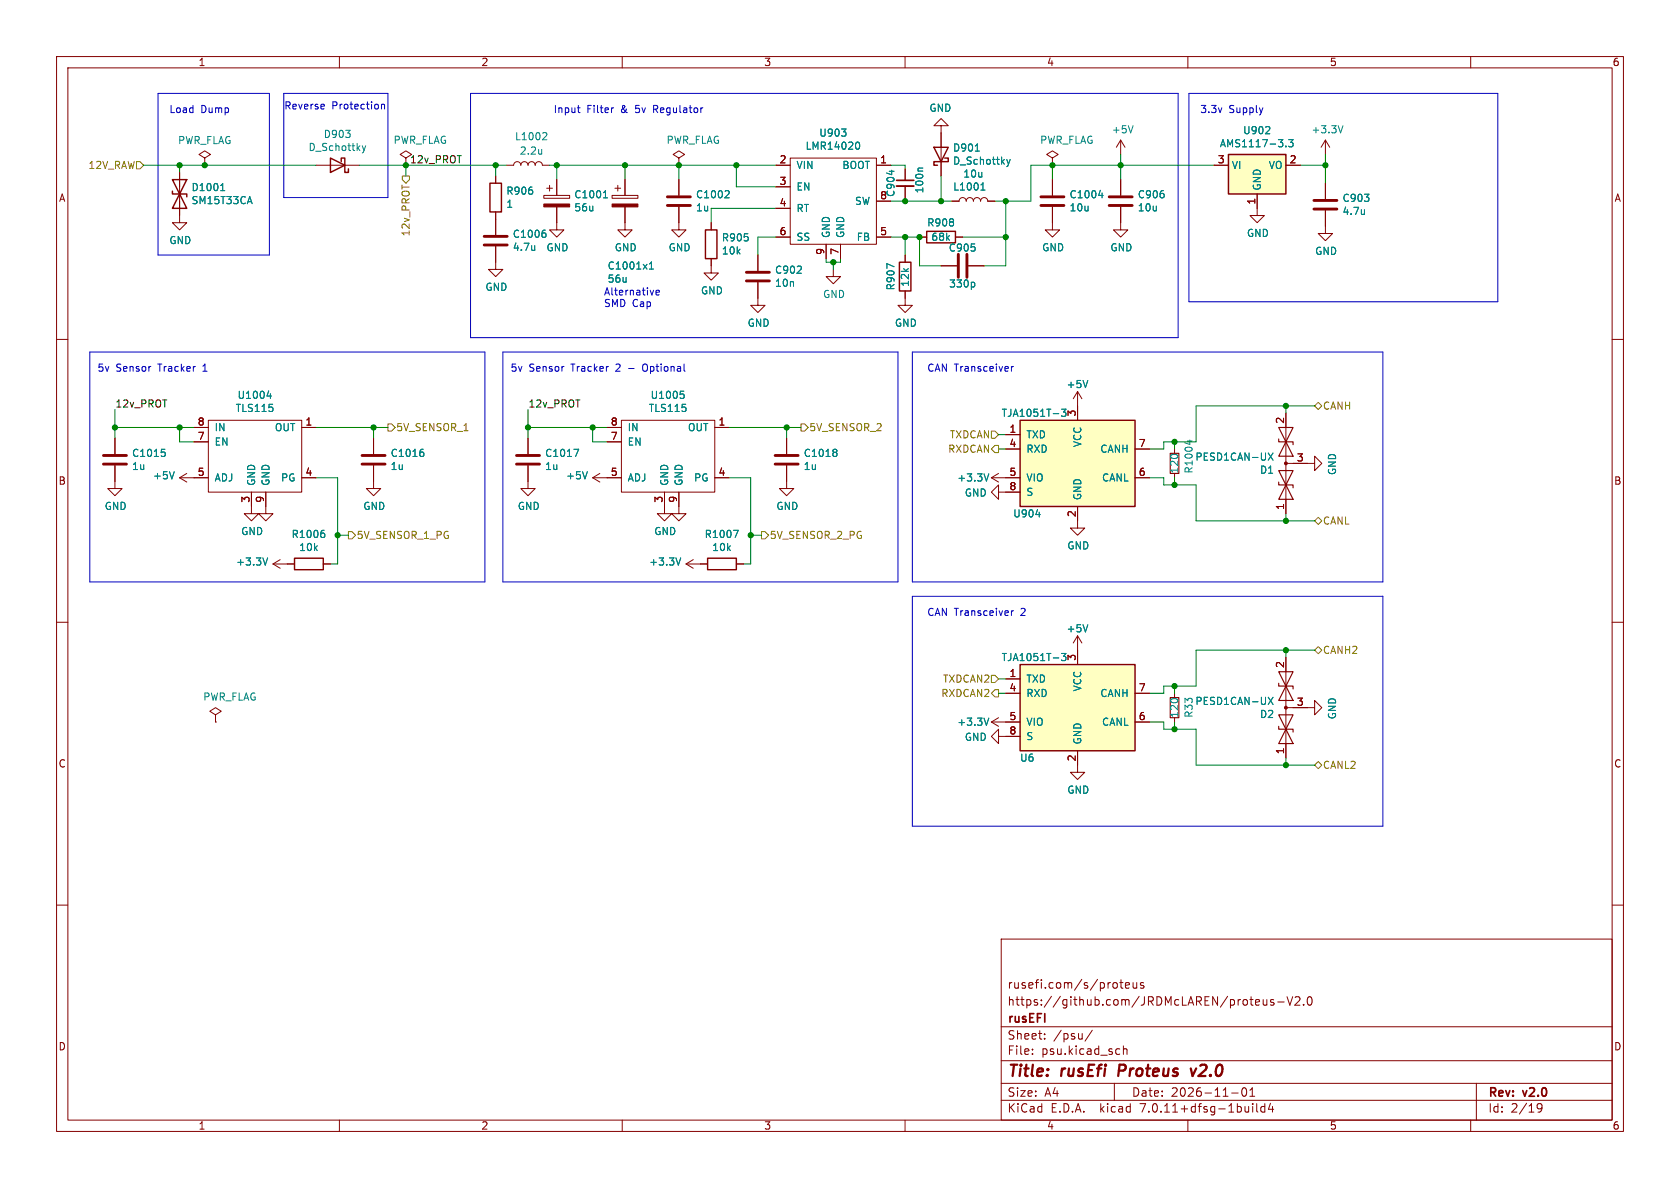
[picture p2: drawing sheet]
<svg xmlns="http://www.w3.org/2000/svg" width="297mm" height="210mm" viewBox="0 0 297 210" stroke-linecap="round" stroke-linejoin="round" font-family="sans-serif">
<g fill="none" stroke="#840000" stroke-width=".18">
<path d="M10 10h277v190h-277zM12 12h273v186h-273zM60 10v2M110 10v2M160 10v2M210 10v2M260 10v2M31.7 30.5v8.9h1.3l-1.3 1.2-1.2-1.2h1.2M36.2 27.9l1-.6-1-.6-1 .6 1 .6v1.3M36.2 29.2h.1M55.9 29.2h7.6M71.8 27.9l1-.6-1-.6-1.1 .6 1.1 .6v1.3"/>
<path d="M71.8 29.2h.1M87.6 31.1v1.3M87.6 37.5v4M89.5 29.2h1.3a.64 .64 0 0 1 .6-.6 .64 .64 0 0 1 .7 .6 .64 .64 0 0 1 .6-.6 .64 .64 0 0 1 .6 .6 .64 .64 0 0 1 .7-.6 .64 .64 0 0 1 .6 .6 .64 .64 0 0 1 .6-.6 .64 .64 0 0 1 .7 .6h1.3M96.1 34.5h4.6v.6h-4.6zM96.6 33.3h1.1M97.2 32.8v1M98.4 36.6v4h1.3l-1.3 1.3-1.2-1.3h1.2M98.4 31.8v2.7M108.2 34.5h4.6v.6h-4.6zM108.7 33.3h1M109.2 32.8v1"/>
<path d="M110.5 36.6v4h1.3l-1.3 1.3-1.3-1.3h1.3M110.5 31.8v2.7M120 27.9l1-.6-1-.6-1 .6 1 .6v1.3M120 29.2h.1M120 36.6v4h1.3l-1.3 1.3-1.3-1.3h1.3M120 31.8v2.7M125.7 39.4v1.2M137.2 29.2h2.5M137.2 33h2.5M137.2 36.8h2.5M139.7 27.9h15.2v15.3h-15.2zM154.9 29.2h2.6"/>
<path d="M154.9 35.6h2.6M160 29.8v2.1M160 32.9v2M166.4 22.2h1.2l-1.2-1.2-1.3 1.2h1.3v8.9M168.3 35.6h1.2a.64 .64 0 0 1 .7-.7 .64 .64 0 0 1 .6 .7 .64 .64 0 0 1 .6-.7 .64 .64 0 0 1 .7 .7 .64 .64 0 0 1 .6-.7 .64 .64 0 0 1 .7 .7 .64 .64 0 0 1 .6-.7 .64 .64 0 0 1 .6 .7h1.3M186.1 27.9l1-.6-1-.6-1.1 .6 1.1 .6v1.3M186.1 29.2h.1M186.1 36.6v4h1.2l-1.2 1.3-1.3-1.3h1.3M186.1 31.8v2.7M198.1 36.6v4h1.3l-1.3 1.3-1.3-1.3h1.3M198.1 24.8l-.7 1.2M198.1 24.8v2.5"/>
<path d="M198.1 31.8v2.7M198.1 24.8l.8 1.2M214.6 29.2h2.6M222.2 34.3v3.8h1.3l-1.3 1.3-1.2-1.3h1.2M227.3 29.2h2.6M234.3 37.2v4.1h1.3l-1.3 1.2-1.3-1.2h1.3M234.3 24.8v2.5M234.3 32.4v2.8M234.3 24.8l-.7 1.2M234.3 24.8l.8 1.2M10 60h2M87.6 43.6v4h1.3l-1.3 1.3-1.2-1.3h1.2"/>
<path d="M125.7 45.7v2.6h1.3l-1.3 1.2-1.2-1.2h1.2M134 49.9v4.1h1.3l-1.3 1.2-1.3-1.2h1.3M134 45.1v2.8M137.2 41.9h2.5M146 43.2v2.5M147.3 47.6v1.3h1.3l-1.3 1.3-1.3-1.3h1.3M148.6 43.2v2.5M154.9 41.9h2.6M160 51.4v2.6h1.3l-1.3 1.2-1.3-1.2h1.3M160 45.1v1.3M162.6 41.9h1.2M166.4 47h2.8"/>
<path d="M168.9 41.9h1.3M171.2 47h2.8M285 60h2M20.3 77.5v2.8M34.3 75.6h2.5M34.3 78.1h2.5M36.8 74.3h16.5v12.7h-16.5zM53.3 75.6h2.6M66 77.5v2.8M93.3 77.5v2.8M107.3 75.6h2.6M107.3 78.1h2.6"/>
<path d="M109.9 74.3h16.5v12.7h-16.5zM126.4 75.6h2.5M139.1 77.5v2.8M177.8 76.8h2.5M177.8 79.4h2.5M190.5 69.2v5.1M190.5 69.2l-.8 1.3M190.5 69.2l.8 1.3M200.7 79.4h2.5M207.6 79.4v.7M227.3 73v17.8M20.3 82.3v4.1h1.3l-1.3 1.2-1.3-1.2h1.3"/>
<path d="M31.7 84.5h5.1M31.7 84.5l1.3 .7M33 83.7l-1.3 .8M44.4 87v3.8h1.3l-1.3 1.3-1.2-1.3h1.2M47 87v3.8h1.3l-1.3 1.3-1.3-1.3h1.3M48.3 99.7h3.8M48.3 99.7l1.2 .8M49.5 98.9l-1.2 .8M53.3 84.5h2.6M57.1 99.7h1.3M66 82.3v4.1h1.3l-1.3 1.2-1.2-1.2h1.2M93.3 82.3v4.1h1.3l-1.3 1.2-1.2-1.2h1.2"/>
<path d="M104.8 84.5l1.2 .7M104.8 84.5h5.1M106 83.7l-1.2 .8M117.5 87v3.8h1.2l-1.2 1.3-1.3-1.3h1.3M120 87v3.8h1.3l-1.3 1.3-1.3-1.3h1.3M121.3 99.7l1.3 .8M121.3 99.7h3.8M122.6 98.9l-1.3 .8M126.4 84.5h2.5M130.2 99.7h1.2M139.1 82.3v4.1h1.2l-1.2 1.2-1.3-1.2h1.3M175.3 84.5h5"/>
<path d="M175.3 84.5l1.2 .7M176.5 87v-1.3l-1.2 1.3 1.2 1.3v-1.3h3.8M176.5 83.7l-1.2 .8M190.5 89.5v3.8h1.3l-1.3 1.3-1.3-1.3h1.3M200.7 84.5h2.5M207.6 83.7v.8M227.3 81.9h5.1v1.3l1.3-1.3-1.3-1.3v1.3M10 110h2M190.5 112.4l-.8 1.3M190.5 112.4v5.1M190.5 112.4l.8 1.3M227.3 116.2v17.8"/>
<path d="M285 110h2M38.1 126.4l1-.7-1-.6-1 .6 1 .7v1.2M38.1 127.6h.1M175.3 127.6h5M175.3 127.6l1.2 .8M176.5 130.2v-1.3l-1.2 1.3 1.2 1.2v-1.2h3.8M176.5 126.9l-1.2 .7M177.8 120h2.5M177.8 122.6h2.5M190.5 132.7v3.8h1.3l-1.3 1.3-1.3-1.3h1.3M200.7 122.6h2.5M200.7 127.6h2.5"/>
<path d="M207.6 122.6v.7M207.6 126.9v.7M227.3 125.1h5.1v1.3l1.3-1.3-1.3-1.3v1.3M10 160h2M285 160h2M177 166h108v32h-108zM197.5 173.8v.8M198 173.7h.5M198.2 173.2v1.3l.3 .2M199 174.2l.7-.1-.1-.3-.4-.1-.2 .2v.7h.6M200.3 173.7l.1 .9 .3 .1 .3-.1M201 173.7v1"/>
<path d="M202.2 173.8l-.4-.1-.2 .2 .1 .2 .5 .2v.3h-.6M222 177.6h.6M222 176.8l.5-.1 .2 .4-.7 .1M223.3 176.7l.1 .9 .3 .1 .3-.1M224 176.7v1M225.2 176.8l-.4-.1-.2 .2 .1 .2 .5 .2v.3h-.6M225.9 177.1h1.1M227.5 176.2l.5 1.5 .5-1.5M229 176.3l.5-.1 .2 .1 .1 .3-.9 1.1h.9M230.5 177.6v.1M231.2 176.3l.3-.1a.81 .81 0 0 1 .5 .6 .81 .81 0 0 1-.3 .8l-.1 .1a.81 .81 0 0 1-.4-1.4zM60 198v2"/>
<path d="M110 198v2M160 198v2M177 194.5h108M177 191.5h108M177 187.5h108M177 181.5h108M182.5 186.3v.1M182.5 185.5v.1M184.7 183.6v.1M184.7 182.8v.1M193.1 182.1l-1.3 2M197 191.5v3"/>
<path d="M197.8 185.4l.2 .1M198 186.3l-.2 .1M198.6 184.9v1.5M198.6 185.5l.2-.1 .4 .1v.9M210 198v2M217.7 193.2h1.2M219.7 192.4l.2-.1a.81 .81 0 0 1 .6 .6 .81 .81 0 0 1-.3 .8l-.2 .1a.81 .81 0 0 1-.3-1.4zM221 193.8h.8M221 192.7l.4-.4v1.5M221.5 195.1v.1M221.5 195.6v1M222.2 195.1v1.3l.2 .2"/>
<path d="M223.6 195.7l-.4-.1-.3 .3v.4l.1 .2h.6M223.6 195.1v1.5M224.6 195l-.4 1.1h1M225 195.6v1M260 198v2M261 191.5v6.5M271.7 195.4l.3-.3 .5 .1a.99 .99 0 0 1-.3 1.4h-.3M271.7 195.7l.3 .3h.5l.1-.3"/>
</g>
<path d="M197.9 188.2l-.2 2M210.5 188.9l.3 1.3 .7-1.3" fill="none" stroke="#840000" stroke-width=".4"/>
<g fill="none" stroke="#008484" stroke-width=".18">
<path d="M39 33.7h.7M39.1 32.7l.3-.3v1.3M44.1 34.7l.5 1.3M64 25.8l.3 .8M64.3 26.6l-.3 .4M64.6 25.8l-.3 .8M95.8 26.4v.8M95.8 27.1l-.1 .1M96.1 23.4l.5 .1 .1 .3-.8 .9h.8M106.7 35h.7M106.8 34l.2-.3v1.3M128.7 33.7l.2 .2v.3l-.8 .8h.8"/>
<path d="M148.8 22.8h.8l-.5 .5M149.5 23.4v.6M151.4 25.2l.2-.1a.68 .68 0 0 1 .4 .7 .68 .68 0 0 1-.4 .6l-.2-.1M157.6 30.1v.8M163.1 29.7h-.6l-.2 .2M172.4 26.7h.7M173.4 33.6h.7M173.5 32.6l.3-.3v1.3M178 28.2l.3 .8M178.3 29l-.3 .5M178.6 28.2l-.3 .8M194.2 34.5h.8"/>
<path d="M194.8 34.1v.9M200.3 22.2l-.4 1.3M223.7 23.6h.8M224.4 22.5v.4M227.3 25.8v.2M227.8 24.7h.8l-.4 .5 .3 .1v.5l-.1 .2-.6-.2M237.4 22.2l-.4 1.3M241.2 37.1v.8M241.2 37.8v.1M94.5 43.4v.9M94.5 44.1v.1M96.2 40.7h.2"/>
<path d="M96.3 41.2l.2 .2v.3l-.2 .3M114.8 47.6h.7M114.8 46.7l.4-.4v1.3M158.1 47.2l-1.3-.6v.9M172.1 49.9l.2 .2v.4l-.2 .2M28.6 79.4h.6M29 79.9l.2 .2v.3l-.2 .3M47.2 70h.8M47.8 69.6v.8M74.6 79.4h.2M74.7 79.9l.2 .2v.3l-.2 .3M101.5 79.4h.8l-.5 1.3"/>
<path d="M120.3 69.2h.6M120.4 69.6h.3l.3 .3-.2 .5h-.4M147.7 79.4l.3 .3-.3 .3 .3 .2v.2l-.3 .3M187.7 72.3h.7l-.4 .5 .3 .1 .1 .2M188.4 73.4l-.2 .2-.5-.1M192.3 67.3l-.4 1.2M209.9 78h.9M210.3 77.8v.8M30.8 83.4l-.4 1.3M47.3 98.6l-.4 1.3M57.1 93.7h.2M57.2 94.2l.2 .3v.3l-.2 .2"/>
<path d="M103.8 83.4l-.4 1.3M120.3 98.6l-.4 1.3M129.7 93.7h.8l-.5 1.3M174.8 83.8l-.4 1.2M183.1 91h.8M224.2 80.1l.9 1.3M225.1 80.1l-.9 1.3M187.7 115.5h.7l-.4 .5 .3 .1 .1 .1M188.4 116.5l-.2 .3-.5-.1M192.3 110.4l-.4 1.3M174.8 126.9l-.4 1.3M224.2 123.3l.9 1.2"/>
<path d="M225.1 123.3l-.9 1.2"/>
</g>
<g fill="none" stroke="#840000" stroke-width=".51">
<path d="M118 36.3h4M118 34.8h4M184 36.3h4.1M184 34.8h4.1M196.1 36.3h4.1M196.1 34.8h4.1M232.3 37h4M232.3 35.4h4M85.6 43.3h4.1M85.6 41.8h4.1M132 49.7h4M132 48.1h4"/>
<path d="M169.4 45v4M170.9 45v4M18.3 82h4.1M18.3 80.5h4.1M64 82h4.1M64 80.5h4.1M91.3 82h4.1M91.3 80.5h4.1M137 82h4.1M137 80.5h4.1"/>
</g>
<path d="M226.1 77.6v.5h2.5v.5M226.1 75.6l2.5 5h-2.5l2.5-5zM206.9 80.1h1.5v3.6h-1.5zM226.1 85.2v.5h2.5v.5M226.1 83.2h2.5l-2.5 5.1h2.5zM226.1 118.7l2.5 5.1h-2.5l2.5-5.1zM206.9 123.3h1.5v3.6h-1.5zM226.1 128.4v.5h2.5v.5M226.1 120.8v.5h2.5v.5M226.1 126.4h2.5l-2.5 5h2.5z" fill="none" stroke="#840000" stroke-width=".2"/>
<g fill="none" stroke="#840000" stroke-width=".25">
<path d="M30.5 33.8v.5h2.5v.5M30.5 31.8l2.5 5h-2.5l2.5-5zM58.4 27.9l2.6 1.3-2.6 1.3zM60.3 28.6v-.7h.7v2.6h.6v-.7M86.6 32.4h2v5.1h-2zM165.1 26h2.5l-1.2 2.6zM167 27.9h.6v.7h-2.5v.6h.6M217.2 27.3h10.1v7h-10.1zM124.7 40.6h2v5.1h-2zM159 46.4h2v5h-2zM163.8 40.9h5.1v2h-5.1zM180.3 74.3h20.4v15.2h-20.4z"/>
<path d="M52.1 98.7h5v2h-5zM125.1 98.7h5.1v2h-5.1zM180.3 117.5h20.4v15.2h-20.4z"/>
</g>
<g fill="#840000" stroke="#840000" stroke-width=".18">
<path d="M108.2 36.1h4.6v.5h-4.6z"/>
<path d="M96.1 36.1h4.6v.5h-4.6z"/>
<circle cx="227.3" cy="81.9" r=".25"/>
<circle cx="227.3" cy="125.1" r=".25"/>
</g>
<g fill="#ffffc2" stroke="#ffffc2" stroke-width=".18">
<path d="M180.3 74.3h20.4v15.2h-20.4z"/>
<path d="M180.3 117.5h20.4v15.2h-20.4z"/>
<path d="M217.2 27.3h10.1v7h-10.1z"/>
</g>
<path d="M158.5 32.9h3" fill="none" stroke="#840000" stroke-width=".33"/>
<path d="M158.5 31.9h3" fill="none" stroke="#840000" stroke-width=".3"/>
<g fill="none" stroke="#848400" stroke-width=".18">
<path d="M24.1 28.6h.7l.6 .6-.6 .6h-.7zM71.1 31.1h1.3v.7l-.6 .6-.7-.6zM68.6 74.9h.6l.6 .7-.6 .6h-.6zM141.6 74.9h.6l.7 .7-.7 .6h-.6zM175.3 76.2h.6l.6 .6-.6 .7h-.6zM175.3 79.4l.6-.7h.6v1.3h-.6zM232.4 71.8l.6-.7 .7 .7-.7 .6zM61.6 94h.6l.7 .6-.7 .7h-.6zM134.6 94h.7l.6 .6-.6 .7h-.7zM232.4 92.1l.6-.7 .7 .7-.7 .6zM175.3 119.4h.6l.6 .6-.6 .7h-.6zM232.4 114.9l.6-.6 .7 .6-.7 .7z"/>
<path d="M175.3 122.6l.6-.7h.6v1.3h-.6zM232.4 135.3l.6-.7 .7 .7-.7 .6z"/>
</g>
<g fill="none" stroke="#0000c2" stroke-width=".18">
<path d="M27.9 16.5h19.7v28.6h-19.7zM50.2 16.5h18.4v18.4h-18.4zM57.3 18.5v.2l-.6 .1M67.4 18.4v.9M67.4 18.5l.2-.1 .3 .1 .1 .8M83.2 16.5h125.1v43.2h-125.1zM102.1 19.1h.4M102.3 19.8l.2 .1M108.5 19.1h-.3M124.1 19.1h.2M210.2 16.5h54.6v36.8h-54.6zM116 51.7l.6-.1-.1-.2-.3-.1-.2 .2v.6h.5"/>
<path d="M15.9 62.2h69.8v40.7h-69.8zM88.9 62.2h69.8v40.7h-69.8zM113.8 64.4a.9 .9 0 0 0 0 1.2M161.3 62.2h83.2v40.7h-83.2zM178.8 64.8v.8M179.2 64.8l-.4 .2M161.3 105.4h83.2v40.7h-83.2zM178.8 108v.8M179.2 108l-.4 .2"/>
</g>
<g fill="none" stroke="#008400" stroke-width=".18">
<path d="M25.4 29.2h30.5M31.7 29.2v1.3M63.5 29.2h26M71.8 29.2v1.9M87.6 29.2v1.9M97.2 29.2h40M98.4 29.2v2.6M110.5 29.2v2.6M120 29.2v2.6M130.2 29.2v3.8h7M137.2 36.8h-11.5v2.6M157.5 29.2h2.5v.6"/>
<path d="M157.5 35.6h10.8M160 34.9v.7M166.4 31.1v4.5M177.8 35.6v11.4h-3.8M186.1 29.2v2.6M198.1 27.3v4.5M214.6 29.2h-32.4v6.4h-6.3M229.9 29.2h4.4M234.3 27.3v5.1M137.2 41.9h-3.2v3.2M146 45.7v.7h2.6v-.7M147.3 46.4v1.2"/>
<path d="M157.5 41.9h5.1v5.1h3.8M160 41.9v3.2M170.2 41.9h7.6M20.3 75.6h14M20.3 72.4v5.1M31.7 75.6v2.5h2.6M55.9 75.6h12.7M66 75.6v1.9M93.3 72.4v5.1M93.3 75.6h14M104.8 75.6v2.5h2.5M128.9 75.6h12.7"/>
<path d="M139.1 75.6v1.9M176.5 76.8h1.3M176.5 79.4h1.3M207.6 78.1v1.3M227.3 71.8v1.2M232.4 71.8h-20.9v6.3h-5.8v1.3h-2.5M55.9 84.5h3.8v15.2h-1.3M59.7 94.6h1.9M128.9 84.5h3.8v15.2h-1.3M132.7 94.6h1.9M203.2 84.5h2.5v1.2h5.8v6.4h20.9M207.6 84.5v1.2"/>
<path d="M227.3 90.8v1.3M227.3 114.9v1.3M232.4 114.9h-20.9v6.4h-5.8v1.3h-2.5M176.5 122.6h1.3M176.5 120h1.3M203.2 127.6h2.5v1.3h5.8v6.4h20.9M207.6 121.3v1.3M207.6 127.6v1.3M227.3 134v1.3"/>
</g>
<g fill="#008400" stroke="#008400" stroke-width=".18">
<circle cx="31.7" cy="75.6" r=".46"/>
<circle cx="66" cy="75.6" r=".46"/>
<circle cx="59.7" cy="94.6" r=".46"/>
<circle cx="20.3" cy="75.6" r=".46"/>
<circle cx="87.6" cy="29.2" r=".46"/>
<circle cx="98.4" cy="29.2" r=".46"/>
<circle cx="110.5" cy="29.2" r=".46"/>
<circle cx="120" cy="29.2" r=".46"/>
<circle cx="93.3" cy="75.6" r=".46"/>
<circle cx="104.8" cy="75.6" r=".46"/>
<circle cx="139.1" cy="75.6" r=".46"/>
<circle cx="132.7" cy="94.6" r=".46"/>
<circle cx="31.7" cy="29.2" r=".46"/>
<circle cx="36.2" cy="29.2" r=".46"/>
<circle cx="71.8" cy="29.2" r=".46"/>
<circle cx="147.3" cy="46.4" r=".46"/>
<circle cx="130.2" cy="29.2" r=".46"/>
<circle cx="166.4" cy="35.6" r=".46"/>
<circle cx="160" cy="35.6" r=".46"/>
<circle cx="177.8" cy="35.6" r=".46"/>
<circle cx="177.8" cy="41.9" r=".46"/>
<circle cx="160" cy="41.9" r=".46"/>
<circle cx="162.6" cy="41.9" r=".46"/>
<circle cx="227.3" cy="135.3" r=".46"/>
<circle cx="227.3" cy="114.9" r=".46"/>
<circle cx="207.6" cy="128.9" r=".46"/>
<circle cx="207.6" cy="121.3" r=".46"/>
<circle cx="207.6" cy="85.7" r=".46"/>
<circle cx="207.6" cy="78.1" r=".46"/>
<circle cx="227.3" cy="71.8" r=".46"/>
<circle cx="227.3" cy="92.1" r=".46"/>
<circle cx="186.1" cy="29.2" r=".46"/>
<circle cx="198.1" cy="29.2" r=".46"/>
<circle cx="234.3" cy="29.2" r=".46"/>
</g>
<g font-size="2.8" fill="#840000">
<text x="178" y="190.9">Title:</text>
<text x="187.7" y="190.9">rusEfi</text>
<text x="198.6" y="190.9">Proteus</text>
<text x="212.2" y="190.9">v2.0</text>
</g>
<g font-size="2.1" fill="#840000">
<text x="178" y="178">https://github.com/JRDMcLAREN/proteus-V2.0</text>
<text x="178" y="175">rusefi.com/s/proteus</text>
<text x="178" y="184">Sheet:</text>
<text x="178" y="181.2">rusEFI</text>
<text x="186.2" y="184">/psu/</text>
<text x="178" y="186.7">File:</text>
<text x="184.1" y="186.7">psu.kicad_sch</text>
<text x="178" y="196.9">KiCad</text>
<text x="178" y="194.1">Size:</text>
<text x="184.7" y="194.1">A4</text>
<text x="185.7" y="196.9">E.D.A.</text>
<text x="194.6" y="196.9">kicad</text>
<text x="200" y="194.1">Date:</text>
<text x="201.8" y="196.9">7.0.11+dfsg-1build4</text>
<text x="207" y="194.1">2026-11-01</text>
<text x="263" y="194.3">Rev:</text>
<text x="263" y="196.9">Id:</text>
<text x="267.1" y="196.9">2/19</text>
<text x="269.4" y="194.3">v2.0</text>
</g>
<g font-size="1.8" fill="#840000">
<text x="35" y="11.9">1</text>
<text x="85" y="11.9">2</text>
<text x="135" y="11.9">3</text>
<text x="185" y="11.9">4</text>
<text x="235" y="11.9">5</text>
<text x="285" y="11.9">6</text>
<text x="137.7" y="29">2</text>
<text x="155.5" y="29">1</text>
<text x="215.2" y="29">3</text>
<text x="227.9" y="29">2</text>
<text x="10.3" y="35.9">A</text>
<text x="137.7" y="32.8">3</text>
<text x="155.5" y="35.3">8</text>
<text x="285.3" y="35.9">A</text>
<text x="137.7" y="36.6">4</text>
<text x="137.7" y="41.7">6</text>
<text x="155.5" y="41.7">5</text>
<text x="222" y="36.3" transform="rotate(-90 222 36.3)">1</text>
<text x="145.8" y="45.2" transform="rotate(-90 145.8 45.2)">9</text>
<text x="148.3" y="45.2" transform="rotate(-90 148.3 45.2)">7</text>
<text x="34.9" y="77.9">7</text>
<text x="34.9" y="75.3">8</text>
<text x="53.9" y="75.3">1</text>
<text x="107.9" y="77.9">7</text>
<text x="107.9" y="75.3">8</text>
<text x="126.9" y="75.3">1</text>
<text x="178.4" y="76.6">1</text>
<text x="190.2" y="73.7" transform="rotate(-90 190.2 73.7)">3</text>
<text x="227.1" y="75" transform="rotate(-90 227.1 75)">2</text>
<text x="178.4" y="79.1">4</text>
<text x="201.2" y="79.1">7</text>
<text x="229.2" y="81.7">3</text>
<text x="10.3" y="85.9">B</text>
<text x="34.9" y="84.2">5</text>
<text x="44.2" y="89" transform="rotate(-90 44.2 89)">3</text>
<text x="46.7" y="89" transform="rotate(-90 46.7 89)">9</text>
<text x="53.9" y="84.2">4</text>
<text x="107.9" y="84.2">5</text>
<text x="117.2" y="89" transform="rotate(-90 117.2 89)">3</text>
<text x="119.8" y="89" transform="rotate(-90 119.8 89)">9</text>
<text x="126.9" y="84.2">4</text>
<text x="178.4" y="84.2">5</text>
<text x="178.4" y="86.7">8</text>
<text x="201.2" y="84.2">6</text>
<text x="285.3" y="85.9">B</text>
<text x="190.2" y="91.5" transform="rotate(-90 190.2 91.5)">2</text>
<text x="227.1" y="90.2" transform="rotate(-90 227.1 90.2)">1</text>
<text x="178.4" y="119.8">1</text>
<text x="190.2" y="116.9" transform="rotate(-90 190.2 116.9)">3</text>
<text x="227.1" y="118.2" transform="rotate(-90 227.1 118.2)">2</text>
<text x="178.4" y="122.3">4</text>
<text x="201.2" y="122.3">7</text>
<text x="229.2" y="124.8">3</text>
<text x="178.4" y="127.4">5</text>
<text x="178.4" y="129.9">8</text>
<text x="201.2" y="127.4">6</text>
<text x="10.3" y="135.9">C</text>
<text x="190.2" y="134.7" transform="rotate(-90 190.2 134.7)">2</text>
<text x="227.1" y="133.4" transform="rotate(-90 227.1 133.4)">1</text>
<text x="285.3" y="135.9">C</text>
<text x="10.3" y="185.9">D</text>
<text x="285.3" y="185.9">D</text>
<text x="35" y="199.9">1</text>
<text x="85" y="199.9">2</text>
<text x="135" y="199.9">3</text>
<text x="185" y="199.9">4</text>
<text x="235" y="199.9">5</text>
<text x="285" y="199.9">6</text>
</g>
<g font-size="1.8" fill="#0000c2">
<text x="29.8" y="20.1">Load</text>
<text x="35.5" y="20.1">Dump</text>
<text x="50.2" y="19.4">Reverse</text>
<text x="58.7" y="19.4">Protection</text>
<text x="97.8" y="20.1">Input</text>
<text x="103.7" y="20.1">Filter</text>
<text x="109.9" y="20.1">&amp;</text>
<text x="112.6" y="20.1">5v</text>
<text x="116" y="20.1">Regulator</text>
<text x="212.1" y="20.1">3.3v</text>
<text x="217.3" y="20.1">Supply</text>
<text x="106.7" y="52.3">Alternative</text>
<text x="106.7" y="54.4">SMD Cap</text>
<text x="17.1" y="65.8">5v</text>
<text x="20.5" y="65.8">Sensor</text>
<text x="28.1" y="65.8">Tracker</text>
<text x="36.1" y="65.8">1</text>
<text x="90.2" y="65.8">5v</text>
<text x="93.5" y="65.8">Sensor</text>
<text x="101.1" y="65.8">Tracker</text>
<text x="109.2" y="65.8">2</text>
<text x="111.5" y="65.8">-</text>
<text x="114.3" y="65.8">Optional</text>
<text x="163.8" y="65.8">CAN Transceiver</text>
<text x="163.8" y="109">CAN Transceiver</text>
<text x="180.6" y="109">2</text>
</g>
<g font-size="1.8" fill="#008484">
<text x="164.2" y="20">GND</text>
<text x="196.5" y="23.8">+5V</text>
<text x="219.7" y="23.9">U902</text>
<text x="231.8" y="23.8">+3.3V</text>
<text x="31.4" y="25.7">PWR_FLAG</text>
<text x="54.4" y="26.9">D_Schottky</text>
<text x="57.1" y="24.6">D903</text>
<text x="69.5" y="25.6">PWR_FLAG</text>
<text x="90.9" y="25">L1002</text>
<text x="91.8" y="27.5">2.2u</text>
<text x="117.7" y="25.6">PWR_FLAG</text>
<text x="142.3" y="26.7">LMR14020</text>
<text x="144.7" y="24.4">U903</text>
<text x="168.4" y="27">D901</text>
<text x="168.4" y="29.3">D_Schottky</text>
<text x="183.8" y="25.6">PWR_FLAG</text>
<text x="215.6" y="26.2">AMS1117-3.3</text>
<text x="33.8" y="34">D1001</text>
<text x="89.4" y="34.6">R906</text>
<text x="101.4" y="35.3">C1001</text>
<text x="122.9" y="35.3">C1002</text>
<text x="140.7" y="30.1">VIN</text>
<text x="140.7" y="33.9">EN</text>
<text x="148.8" y="30.1">BOOT</text>
<text x="158.3" y="34.9" transform="rotate(-90 158.3 34.9)">C904</text>
<text x="163.4" y="34.3" transform="rotate(-90 163.4 34.3)">100n</text>
<text x="168.4" y="33.9">L1001</text>
<text x="170.2" y="31.6">10u</text>
<text x="189" y="35.3">C1004</text>
<text x="201.1" y="35.3">C906</text>
<text x="217.7" y="30.1">VI</text>
<text x="223.1" y="33.8" transform="rotate(-90 223.1 33.8)">GND</text>
<text x="224.2" y="30.1">VO</text>
<text x="237.2" y="35.9">C903</text>
<text x="33.8" y="36.3">SM15T33CA</text>
<text x="89.4" y="36.9">1</text>
<text x="101.4" y="37.6">56u</text>
<text x="122.9" y="37.6">1u</text>
<text x="140.7" y="37.7">RT</text>
<text x="151.1" y="36.4">SW</text>
<text x="163.8" y="40.2">R908</text>
<text x="189" y="37.6">10u</text>
<text x="201.1" y="37.6">10u</text>
<text x="237.2" y="38.2">4.7u</text>
<text x="29.8" y="43.4">GND</text>
<text x="90.6" y="42.2">C1006</text>
<text x="90.6" y="44.6">4.7u</text>
<text x="96.5" y="44.6">GND</text>
<text x="107.3" y="47.9">C1001x1</text>
<text x="108.6" y="44.6">GND</text>
<text x="118.1" y="44.6">GND</text>
<text x="127.5" y="42.9">R905</text>
<text x="127.5" y="45.2">10k</text>
<text x="140.7" y="42.8">SS</text>
<text x="146.9" y="42.2" transform="rotate(-90 146.9 42.2)">GND</text>
<text x="149.5" y="42.2" transform="rotate(-90 149.5 42.2)">GND</text>
<text x="151.4" y="42.8">FB</text>
<text x="164.5" y="42.8">68k</text>
<text x="167.6" y="44.7">C905</text>
<text x="184.1" y="44.6">GND</text>
<text x="196.2" y="44.6">GND</text>
<text x="220.3" y="42.1">GND</text>
<text x="232.4" y="45.3">GND</text>
<text x="85.7" y="51.6">GND</text>
<text x="107.3" y="50.2">56u</text>
<text x="123.8" y="52.2">GND</text>
<text x="136.9" y="48.6">C902</text>
<text x="136.9" y="50.9">10n</text>
<text x="145.4" y="52.9">GND</text>
<text x="158.3" y="51.4" transform="rotate(-90 158.3 51.4)">R907</text>
<text x="160.9" y="50.8" transform="rotate(-90 160.9 50.8)">12k</text>
<text x="167.7" y="51">330p</text>
<text x="132.1" y="58">GND</text>
<text x="158.1" y="58">GND</text>
<text x="41.9" y="70.7">U1004</text>
<text x="114.9" y="70.7">U1005</text>
<text x="188.5" y="68.8">+5V</text>
<text x="37.8" y="76.4">IN</text>
<text x="41.6" y="73">TLS115</text>
<text x="48.5" y="76.4">OUT</text>
<text x="110.9" y="76.4">IN</text>
<text x="114.6" y="73">TLS115</text>
<text x="121.5" y="76.4">OUT</text>
<text x="177" y="73.9">TJA1051T-3</text>
<text x="181.4" y="77.7">TXD</text>
<text x="23.3" y="83.3">1u</text>
<text x="23.3" y="81">C1015</text>
<text x="37.8" y="79">EN</text>
<text x="69" y="83.3">1u</text>
<text x="69" y="81">C1016</text>
<text x="96.3" y="83.3">1u</text>
<text x="96.3" y="81">C1017</text>
<text x="110.9" y="79">EN</text>
<text x="142" y="83.3">1u</text>
<text x="142" y="81">C1018</text>
<text x="181.4" y="80.2">RXD</text>
<text x="191.4" y="79.1" transform="rotate(-90 191.4 79.1)">VCC</text>
<text x="194.4" y="80.2">CANH</text>
<text x="208.5" y="83.8" transform="rotate(-90 208.5 83.8)">120</text>
<text x="211" y="83.8" transform="rotate(-90 211 83.8)">R1004</text>
<text x="211.2" y="81.6">PESD1CAN-UX</text>
<text x="222.7" y="83.9">D1</text>
<text x="27" y="84.9">+5V</text>
<text x="37.8" y="85.3">ADJ</text>
<text x="45.3" y="86" transform="rotate(-90 45.3 86)">GND</text>
<text x="47.9" y="86" transform="rotate(-90 47.9 86)">GND</text>
<text x="49.6" y="85.3">PG</text>
<text x="100" y="84.9">+5V</text>
<text x="110.9" y="85.3">ADJ</text>
<text x="118.3" y="86" transform="rotate(-90 118.3 86)">GND</text>
<text x="120.9" y="86" transform="rotate(-90 120.9 86)">GND</text>
<text x="122.6" y="85.3">PG</text>
<text x="169.1" y="85.3">+3.3V</text>
<text x="170.5" y="88">GND</text>
<text x="181.4" y="85.3">VIO</text>
<text x="181.4" y="87.9">S</text>
<text x="191.4" y="88.5" transform="rotate(-90 191.4 88.5)">GND</text>
<text x="194.7" y="85.3">CANL</text>
<text x="236.4" y="84.1" transform="rotate(-90 236.4 84.1)">GND</text>
<text x="18.4" y="90.3">GND</text>
<text x="42.5" y="94.8">GND</text>
<text x="51.5" y="95.3">R1006</text>
<text x="64.1" y="90.3">GND</text>
<text x="91.4" y="90.3">GND</text>
<text x="115.6" y="94.8">GND</text>
<text x="124.5" y="95.3">R1007</text>
<text x="137.2" y="90.3">GND</text>
<text x="179" y="91.7">U904</text>
<text x="41.7" y="100.2">+3.3V</text>
<text x="52.8" y="97.6">10k</text>
<text x="114.7" y="100.2">+3.3V</text>
<text x="125.8" y="97.6">10k</text>
<text x="188.6" y="97.3">GND</text>
<text x="188.5" y="112">+5V</text>
<text x="177" y="117.1">TJA1051T-3</text>
<text x="35.8" y="124.1">PWR_FLAG</text>
<text x="181.4" y="120.9">TXD</text>
<text x="181.4" y="123.4">RXD</text>
<text x="191.4" y="122.3" transform="rotate(-90 191.4 122.3)">VCC</text>
<text x="194.4" y="123.4">CANH</text>
<text x="211.2" y="124.8">PESD1CAN-UX</text>
<text x="169.1" y="128.5">+3.3V</text>
<text x="170.5" y="131.2">GND</text>
<text x="181.4" y="128.5">VIO</text>
<text x="181.4" y="131">S</text>
<text x="191.4" y="131.7" transform="rotate(-90 191.4 131.7)">GND</text>
<text x="194.7" y="128.5">CANL</text>
<text x="208.5" y="127" transform="rotate(-90 208.5 127)">120</text>
<text x="211" y="127" transform="rotate(-90 211 127)">R33</text>
<text x="222.7" y="127.1">D2</text>
<text x="236.4" y="127.3" transform="rotate(-90 236.4 127.3)">GND</text>
<text x="180.2" y="134.8">U6</text>
<text x="188.6" y="140.5">GND</text>
</g>
<g font-size="1.8">
<text x="72.4" y="28.9">12v_PROT</text>
<text x="20.3" y="72.1">12v_PROT</text>
<text x="93.3" y="72.1">12v_PROT</text>
</g>
<g font-size="1.8" fill="#848400">
<text x="15.5" y="30.1">12V_RAW</text>
<text x="72.6" y="41.9" transform="rotate(-90 72.6 41.9)">12v_PROT</text>
<text x="70" y="76.4">5V_SENSOR_1</text>
<text x="143" y="76.4">5V_SENSOR_2</text>
<text x="167.8" y="77.7">TXDCAN</text>
<text x="233.8" y="72.6">CANH</text>
<text x="167.5" y="80.2">RXDCAN</text>
<text x="63" y="95.5">5V_SENSOR_1_PG</text>
<text x="136" y="95.5">5V_SENSOR_2_PG</text>
<text x="233.8" y="92.9">CANL</text>
<text x="233.8" y="115.8">CANH2</text>
<text x="166.3" y="123.4">RXDCAN2</text>
<text x="166.6" y="120.9">TXDCAN2</text>
<text x="233.8" y="136.1">CANL2</text>
</g>
</svg>
